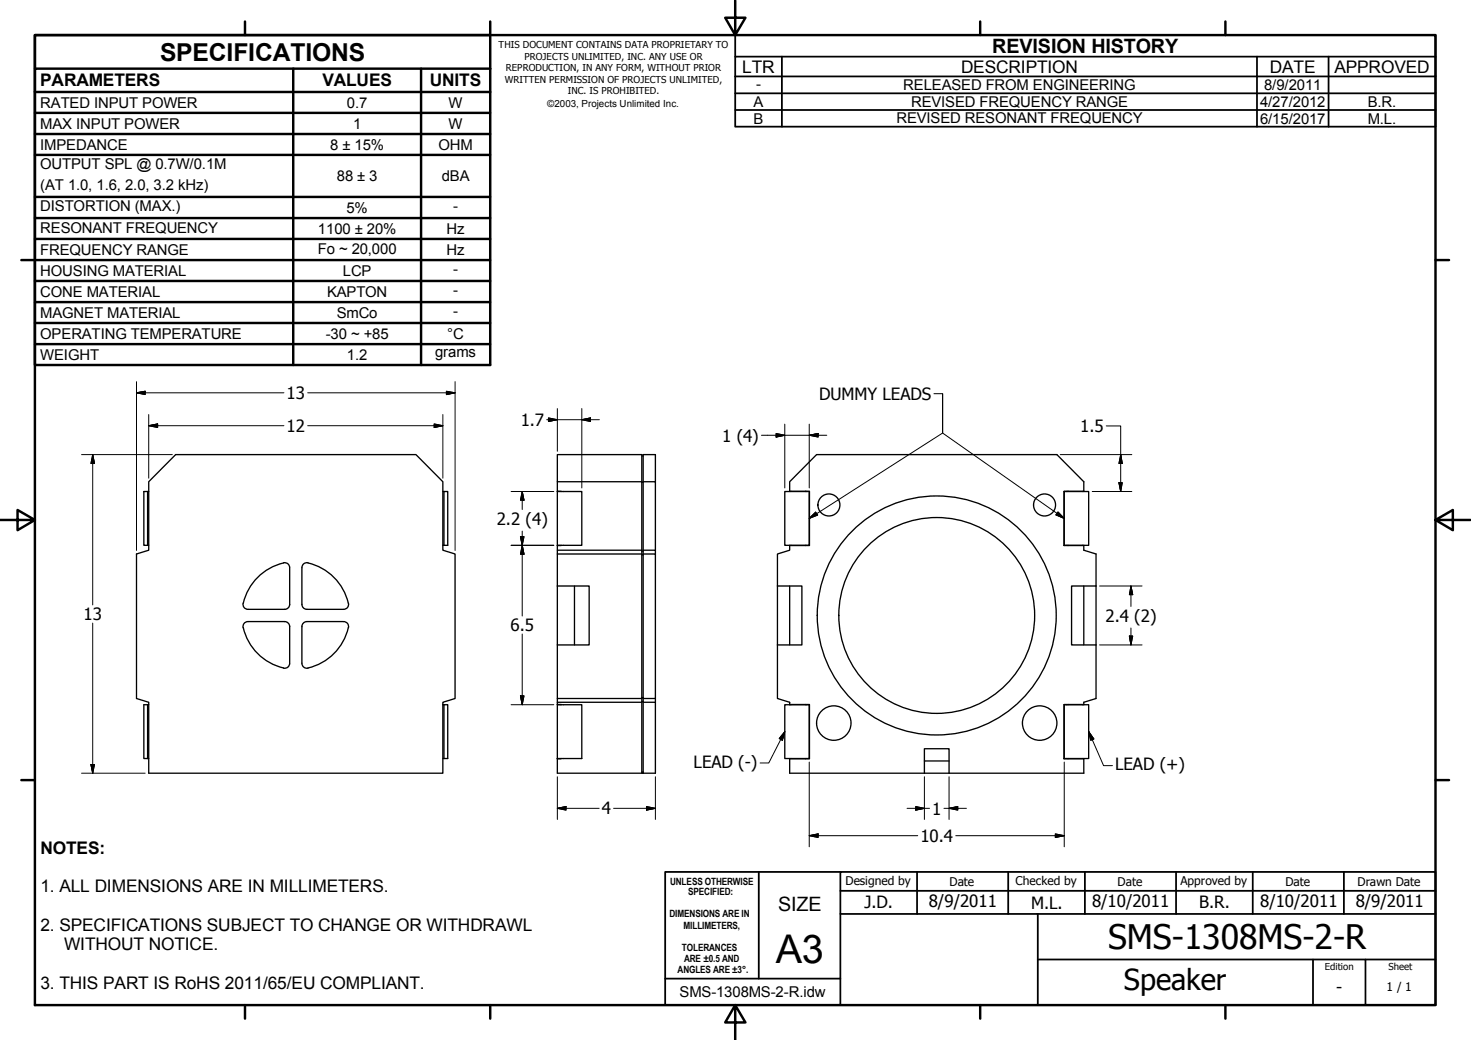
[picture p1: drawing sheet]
<svg xmlns="http://www.w3.org/2000/svg" width="420mm" height="297mm" viewBox="0 0 420 297" stroke-linecap="round" stroke-linejoin="round" font-family="sans-serif">
<!-- layer: Visible (ISO) -->
<g fill="none" stroke="#000" stroke-width=".38">
<path d="M50.2 129.8h68.6l7.7 7.8v19.5l3.5 1.1v41.3l-3.5 1.1v20.2h-84v-20.2l-3.5-1.1v-41.3l3.5-1.1v-19.5zM159.2 137.6v-7.8h24.1v91h.4M183.3 137.6h-24.1v2.7M183.3 137.7h.4M183.3 130.2h.4M183.7 137.6h3.5v19.5M187.2 137.6v-7.8h-3.5v91M42.2 155.8h.3M42.2 140.4v15.4M42.5 140.4h-1.4v15.4h1.1M126.5 140.4h.3M126.8 140.4h1.1v15.4h-1.4"/>
<path d="M126.8 140.4v15.4M159.2 140.3l1.1 .1M159.2 155.8h1.1M159.2 140.4h7v15.4h-7zM159.2 140.3v.1M159.2 155.8v1.3M183.3 158.2h-24.1v9.2M183.3 157.1h-24.1v1.1M183.3 158.5h.4M183.3 157.4h.4M183.7 158.2h3.5v41.3h-3.5M183.7 157.1h3.5v1.1"/>
<path d="M225.6 140.3v-2.7l7.6-7.8h68.7l7.7 7.8v2.8M225.6 155.8v1.3l-3.5 1.1v9.2M225.6 140.3h5.6v15.5h-5.6M225.6 140.3v.1M225.6 155.8h.1M230.1 140.3v.1M230.1 155.8h.1M231.1 140.4v15.4h-6.9v-15.4h7M231.1 155.8h.1M303.9 155.8h7.1v-15.4h-7v15.4M303.9 140.4h.1M305.1 140.3v.1"/>
<path d="M305.1 155.8h.1M309.6 140.3h-5.7v15.5h5.7M309.6 155.8v1.3l3.5 1.1v41.3l-3.5 1.1v.7M69.4 179.3a1.43 1.43 0 0 1 1.5-1.8h10.4a1.43 1.43 0 0 1 1.4 1.5v10.4M69.4 172.3a1.43 1.43 0 0 0 1.4 1.7h10.5a1.43 1.43 0 0 0 1.4-1.4M69.5 179.2a15.4 15.4 0 0 0 11.5 11.6M81 160.7a1.43 1.43 0 0 1 1.7 1.4v10.5M81 160.8a15.4 15.4 0 0 0-11.5 11.5M86.2 172.6a1.43 1.43 0 0 0 1.5 1.4M87.6 177.5h10.5a1.43 1.43 0 0 1 1.4 1.8M87.7 177.5a1.43 1.43 0 0 0-1.5 1.5v10.4M88 160.8a15.4 15.4 0 0 1 11.5 11.5"/>
<path d="M88 160.7a1.43 1.43 0 0 0-1.8 1.4v10.5M99.5 179.3a15.1 15.1 0 0 1-12.2 11.5l-.8-.5-.3-.9M99.5 172.3a1.43 1.43 0 0 1-1.4 1.7h-10.5M159.2 167.4h9.1v16.8h-9.1M159.2 167.4v32.1M164.1 167.4v16.8M222.1 167.4h6.9v16.8h-6.9M222.1 167.4v16.8M225.6 167.4v16.8M309.6 167.4v16.8M313.1 167.4h-7v16.8h7M82.7 189.4a1.43 1.43 0 0 1-1.7 1.4"/>
<path d="M183.3 199.5h-24.1v1.1M183.3 199.2h.4M187.2 199.5v1.1M222.1 184.2v15.3l3.5 1.1v.7M42.2 216.6h.3M42.2 201.3v15.3M42.5 201.3h-1.4v15.3h1.1M126.5 201.3h.3M126.8 201.3h1.1v15.3h-1.4M126.8 201.3v15.3M159.2 201.2l1.1 .1M159.2 201.3h7v15.3h-7z"/>
<path d="M159.2 216.6v4.2h24.1M159.2 201.2v.1M160.3 216.6l-1.1 .1M183.3 200.6h-24.1v.6M183.3 200.3h.4M183.7 200.6h3.5v20.2h-3.5M225.6 201.2h5.6v15.5h-5.6M225.6 216.6v4.2h84v-4.2M230.1 201.2v.1M230.1 216.6v.1M231.1 201.3v15.3h-6.9v-15.3h7M231.1 216.6h.1"/>
<path d="M264 217.3h7.1M303.9 216.6h7.1v-15.3h-7v15.3M303.9 201.3h.1M305.1 201.2v.1M305.1 216.6v.1M309.6 201.2h-5.7v15.5h5.7M183.3 220.5h.4M264 220.8v-6.9h7.1v6.9"/>
<circle cx="236.8" cy="144.2" r="3.1"/>
<circle cx="298.4" cy="144.2" r="3.1"/>
<circle cx="267.6" cy="175.8" r="28"/>
<circle cx="267.6" cy="175.8" r="34.1"/>
<circle cx="238.2" cy="206.5" r="4.9"/>
<circle cx="297" cy="206.5" r="4.9"/>
</g>
<!-- layer: Border (ISO) -->
<g fill="none" stroke="#000" stroke-width=".7">
<path d="M10 10h400v277.1h-400zM70 6.1v3.9M140 6.1v3.9M210 0v10l-2.9-4.9h5.8l-2.9 4.9M280 6.1v3.9M350 6.1v3.9M6.1 74.3h3.9M410 74.3h3.9M0 148.5h10l-5-2.8v5.7l5-2.9M410 148.5l5 2.9v-5.7l-5 2.8h10M6.1 222.8h3.9M410 222.8h3.9"/>
<path d="M70 287.1v3.8M140 287.1v3.8M210 287.1l2.9 4.9h-5.8l2.9-4.9v9.9M280 287.1v3.8M350 287.1v3.8"/>
</g>
<!-- layer: Title (ISO) -->
<g fill="none" stroke="#000" stroke-width=".51">
<path d="M216.7 249v30.5M240 249h-50v38.1h50M240 249h170v38.1h-170zM240 254.4h170M261.9 249v12M288 249v12M309.9 249v12M335.9 249v12M357.8 249v12M383.9 249v12M190 279.5h50M240 261h170"/>
<path d="M296.4 274.1h113.6M296.4 261v26.1M375 274.1v13M390 274.1v13"/>
</g>
<!-- layer: Symbol (ISO) -->
<path d="M210 16.2v-6.2h200v6.2M223.3 16.2v20M359 16.2v20M379.5 16.2v20M410 16.2h-200v5.6M410 16.2v20h-200v-14.4M210 21.8h200M210 26.7h200M210 31.4h200" fill="none" stroke="#000" stroke-width=".51"/>
<g fill="none" stroke="#000" stroke-width=".7">
<path d="M10 19.6v-9.6h130v9.6M83.8 19.6v84.7M120.3 19.6v84.7M140 19.6h-130v6.7M140 19.6v84.7h-130v-78M10 26.3h130M10 32.2h130M10 38.3h130M10 44.2h130M10 56.2h130M10 62.3h130M10 68.2h130"/>
<path d="M10 74.3h130M10 80.2h130M10 86.3h130M10 92.3h130M10 98.3h130"/>
</g>
<!-- layer: Dimension (ISO) -->
<g fill="none" stroke="#000" stroke-width=".29">
<path d="M39 112.2l2.5-.5v1zM39 112.2h42.1M39 109v48.2M42.5 118.4v18.2M87.9 112.2h42.1M126.5 118.4v18.2M127.5 111.7l2.5 .5-2.5 .5zM130 109v48.2M156.1 119.9h15.1M156.7 119.4l2.5 .5-2.5 .5zM159.2 116.7v12.2M166.2 119.9l2.5-.5v1z"/>
<path d="M166.2 116.7v22.7M23.3 129.8h25.9M26.5 129.8l.5 2.6h-1zM26.5 129.8v43M42.5 121.6l2.5-.5v1zM42.5 121.6h38.6M87.9 121.6h38.6M124 121.1l2.5 .5-2.5 .5zM217.5 124.3h18.7M221.7 123.8l2.5 .5-2.5 .5zM224.2 121.1v18.3M231.1 124.3l2.6-.5v1z"/>
<path d="M231.1 121.1v18.3M302.8 129.8h20.5M316 121.7h4.1v18.7M319.6 137.8h.9l-.4 2.6zM320.1 129.8l.4 2.6h-.9zM146 140.4h12.2M146 155.8h12.2M148.7 153.3h1l-.5 2.5zM149.2 140.4l.5 2.5h-1zM149.2 155.8l.5 2.5h-1zM149.2 140.4v5.1M149.2 151.7v24.2"/>
<path d="M312 140.4h11.3M26.5 178v42.8M314.1 167.4h12.1M323 167.4l.5 2.4h-.9zM323 167.4v5.8M323 179.4v4.8M148.7 198.7h1l-.5 2.6zM149.2 181.1v20.2M314.1 184.2h12.1M322.6 181.7h.9l-.5 2.5zM26 218.4h1l-.5 2.4zM146 201.3h12.2"/>
<path d="M231.1 217.7v24.2M304 217.7v24.2M23.3 220.8h18.2M159.2 230.9l2.5-.5v1zM159.2 221.9v12.1M159.2 230.9h11.9M175.3 230.9h11.9M184.7 230.4l2.5 .5-2.5 .5zM187.2 221.9v12.1M231.1 238.7l2.6-.5v1zM231.1 238.7h31M259.1 230.9h6.4"/>
<path d="M261.6 230.4l2.4 .5-2.4 .5zM264 221.9v12.1M269.6 230.9h6.4M271.1 230.9l2.5-.5v1zM271.1 221.9v12.1M273 238.7h31M301.4 238.2l2.6 .5-2.6 .5z"/>
</g>
<g fill="#000" stroke="#000" stroke-width=".29">
<path d="M39 112.2l2.5-.5zM39 112.2l2.5-.5v1zM127.5 112.7l2.5-.5zM127.5 111.7l2.5 .5-2.5 .5zM166.2 119.9l2.5-.5zM166.2 119.9l2.5-.5v1zM26.5 129.8l.5 2.6zM26.5 129.8l.5 2.6h-1zM42.5 121.6l2.5-.5zM42.5 121.6l2.5-.5v1zM124 122.1l2.5-.5zM124 121.1l2.5 .5-2.5 .5z"/>
<path d="M156.7 120.4l2.5-.5zM156.7 119.4l2.5 .5-2.5 .5zM221.7 124.8l2.5-.5zM221.7 123.8l2.5 .5-2.5 .5zM231.1 124.3l2.6-.5zM231.1 124.3l2.6-.5v1zM319.6 137.8l.5 2.6zM319.6 137.8h.9l-.4 2.6zM320.1 129.8l.4 2.6zM320.1 129.8l.4 2.6h-.9zM148.7 153.3l.5 2.5zM148.7 153.3h1l-.5 2.5z"/>
<path d="M149.2 140.4l.5 2.5zM149.2 140.4l.5 2.5h-1zM149.2 155.8l.5 2.5zM149.2 155.8l.5 2.5h-1zM323 167.4l.5 2.4zM323 167.4l.5 2.4h-.9zM148.7 198.7l.5 2.6zM148.7 198.7h1l-.5 2.6zM322.6 181.7l.4 2.5zM322.6 181.7h.9l-.5 2.5zM26 218.4l.5 2.4zM26 218.4h1l-.5 2.4z"/>
<path d="M159.2 230.9l2.5-.5zM159.2 230.9l2.5-.5v1zM184.7 231.4l2.5-.5zM184.7 230.4l2.5 .5-2.5 .5zM231.1 238.7l2.6-.5zM231.1 238.7l2.6-.5v1zM261.6 231.4l2.4-.5zM261.6 230.4l2.4 .5-2.4 .5zM271.1 230.9l2.5-.5zM271.1 230.9l2.5-.5v1zM301.4 239.2l2.6-.5zM301.4 238.2l2.6 .5-2.6 .5z"/>
</g>
<!-- layer: Symbol (ISO) -->
<path d="M266.8 112.4h2.4v11.3l34.8 24.4M269.2 112.4v11.3l-38.1 24.4M231.1 148.1l1.9-1.8 .6 .8zM302.2 146.2l1.8 1.9-2.4-1zM224.2 209l-.7 2.4-.9-.5zM224.2 209l-4.6 8.9h-2.5M311 209l1.4 2.1-.9 .3zM311 209l4.2 9.7h2.6" fill="none" stroke="#000" stroke-width=".29"/>
<path d="M231.1 148.1l1.9-1.8zM231.1 148.1l1.9-1.8 .6 .8zM301.6 147.1l2.4 1zM302.2 146.2l1.8 1.9-2.4-1zM224.2 209l-.7 2.4zM224.2 209l-.7 2.4-.9-.5zM311 209l1.4 2.1zM311 209l1.4 2.1-.9 .3z" fill="#000" stroke="#000" stroke-width=".29"/>
<text font-size="11.3" x="221.6" y="275.1">A3</text>
<text font-size="9.7" x="316.5" y="271">SMS-1308MS-2-R</text>
<text font-size="8.3" x="321" y="282.9">Speaker</text>
<text font-size="7" x="45.7" y="17.3">SPECIFICATIONS</text>
<g font-size="5.7">
<text x="283.4" y="15.1">REVISION HISTORY</text>
<text x="222.2" y="260.3">SIZE</text>
</g>
<g font-size="5">
<text x="212" y="20.8">LTR</text>
<text x="274.5" y="20.8">DESCRIPTION</text>
<text x="362.7" y="20.8">DATE</text>
<text x="381.1" y="20.8">APPROVED</text>
<text x="11.5" y="24.7">PARAMETERS</text>
<text x="92.1" y="24.7">VALUES</text>
<text x="122.8" y="24.7">UNITS</text>
<text x="11.6" y="243.8">NOTES:</text>
<text x="11.6" y="254.9">1. ALL DIMENSIONS ARE IN MILLIMETERS.</text>
<text x="11.6" y="265.9">2. SPECIFICATIONS SUBJECT TO CHANGE OR WITHDRAWL</text>
<text x="18.4" y="271.4">WITHOUT NOTICE.</text>
<text x="11.6" y="282.4">3. THIS PART IS RoHS 2011/65/EU COMPLIANT.</text>
</g>
<g font-size="4.8">
<text x="81.9" y="114">13</text>
<text x="233.9" y="114.2">DUMMY LEADS</text>
<text x="81.9" y="123.4">12</text>
<text x="148.7" y="121.7">1.7</text>
<text x="308.5" y="123.4">1.5</text>
<text x="206.3" y="126.2">1 (4)</text>
<text x="141.9" y="149.9">2.2 (4)</text>
<text x="23.9" y="177.1">13</text>
<text x="315.8" y="177.7">2.4 (2)</text>
<text x="145.9" y="180.3">6.5</text>
<text x="198.1" y="219.3">LEAD (-)</text>
<text x="318.5" y="220">LEAD (+)</text>
<text x="171.9" y="232.6">4</text>
<text x="266.3" y="232.6">1</text>
<text x="262.9" y="240.4">10.4</text>
<text x="246.9" y="259.4">J.D.</text>
<text x="265.3" y="259.2">8/9/2011</text>
<text x="294.5" y="259.5">M.L.</text>
<text x="311.9" y="259.1">8/10/2011</text>
<text x="342.5" y="259.4">B.R.</text>
<text x="359.9" y="259.2">8/10/2011</text>
<text x="387.2" y="259.2">8/9/2011</text>
<text x="381.6" y="283.6">-</text>
</g>
<g font-size="4.3">
<text x="216" y="25.3">-</text>
<text x="258" y="25.8">RELEASED FROM ENGINEERING</text>
<text x="361.1" y="25.8">8/9/2011</text>
<text x="11.5" y="30.8">RATED INPUT POWER</text>
<text x="99.1" y="30.7">0.7</text>
<text x="128.1" y="30.8">W</text>
<text x="215.3" y="30.5">A</text>
<text x="215.3" y="35.3">B</text>
<text x="256" y="35.2">REVISED RESONANT FREQUENCY</text>
<text x="260.2" y="30.5">REVISED FREQUENCY RANGE</text>
<text x="359.9" y="30.5">4/27/2012</text>
<text x="359.9" y="35.3">6/15/2017</text>
<text x="390.7" y="30.5">B.R.</text>
<text x="390.7" y="35.3">M.L.</text>
<text x="11.5" y="36.8">MAX INPUT POWER</text>
<text x="100.8" y="36.8">1</text>
<text x="128.1" y="36.8">W</text>
<text x="11.5" y="42.8">IMPEDANCE</text>
<text x="94.3" y="42.7">8 ± 15%</text>
<text x="125.2" y="42.8">OHM</text>
<text x="11.5" y="48.4">OUTPUT SPL @ 0.7W/0.1M</text>
<text x="96.2" y="51.7">88 ± 3</text>
<text x="126.2" y="51.7">dBA</text>
<text x="11.5" y="54.3">(AT 1.0, 1.6, 2.0, 3.2 kHz)</text>
<text x="11.5" y="60.4">DISTORTION (MAX.)</text>
<text x="99" y="60.8">5%</text>
<text x="129.4" y="60.4">-</text>
<text x="11.5" y="66.7">RESONANT FREQUENCY</text>
<text x="90.8" y="66.7">1100 ± 20%</text>
<text x="127.6" y="66.8">Hz</text>
<text x="11.5" y="72.7">FREQUENCY RANGE</text>
<text x="90.7" y="72.4">Fo ~ 20,000</text>
<text x="127.6" y="72.8">Hz</text>
<text x="11.5" y="78.8">HOUSING MATERIAL</text>
<text x="97.9" y="78.8">LCP</text>
<text x="129.4" y="78.3">-</text>
<text x="11.5" y="84.8">CONE MATERIAL</text>
<text x="93.4" y="84.8">KAPTON</text>
<text x="129.4" y="84.3">-</text>
<text x="11.5" y="90.8">MAGNET MATERIAL</text>
<text x="96.2" y="90.8">SmCo</text>
<text x="129.4" y="90.3">-</text>
<text x="11.5" y="96.8">OPERATING TEMPERATURE</text>
<text x="93" y="96.8">-30 ~ +85</text>
<text x="124.3" y="101.9">grams</text>
<text x="127.8" y="96.8">°C</text>
<text x="11.5" y="102.7">WEIGHT</text>
<text x="99.1" y="102.8">1.2</text>
<text x="194.1" y="284.7">SMS-1308MS-2-R.idw</text>
</g>
<g font-size="3.4">
<text x="241.5" y="252.7">Designed by</text>
<text x="271.2" y="253">Date</text>
<text x="290.1" y="252.7">Checked by</text>
<text x="319.2" y="253">Date</text>
<text x="337.2" y="252.7">Approved by</text>
<text x="367.2" y="253">Date</text>
<text x="387.7" y="253">Drawn Date</text>
<text x="396" y="283.1">1 / 1</text>
</g>
<g font-size="2.9">
<text x="191.4" y="252.7">UNLESS OTHERWISE</text>
<text x="196.5" y="255.8">SPECIFIED:</text>
<text x="191.2" y="262.1">DIMENSIONS ARE IN</text>
<text x="195.2" y="265.2">MILLIMETERS,</text>
<text x="194.8" y="271.5">TOLERANCES</text>
<text x="195.4" y="274.6">ARE ±0.5 AND</text>
<text x="193.5" y="277.8">ANGLES ARE ±3°.</text>
</g>
<text font-size="2.8" x="156.3" y="30.5">©2003, Projects Unlimited Inc.</text>
<g font-size="2.7">
<text x="142.4" y="13.8">THIS DOCUMENT CONTAINS DATA PROPRIETARY TO</text>
<text x="149.8" y="17.1">PROJECTS UNLIMITED, INC. ANY USE OR</text>
<text x="144.2" y="23.7">WRITTEN PERMISSION OF PROJECTS UNLIMITED,</text>
<text x="144.5" y="20.4">REPRODUCTION, IN ANY FORM, WITHOUT PRIOR</text>
<text x="162.2" y="27">INC. IS PROHIBITED.</text>
<text x="378.4" y="277.1">Edition</text>
<text x="396.6" y="277.1">Sheet</text>
</g>
</svg>
